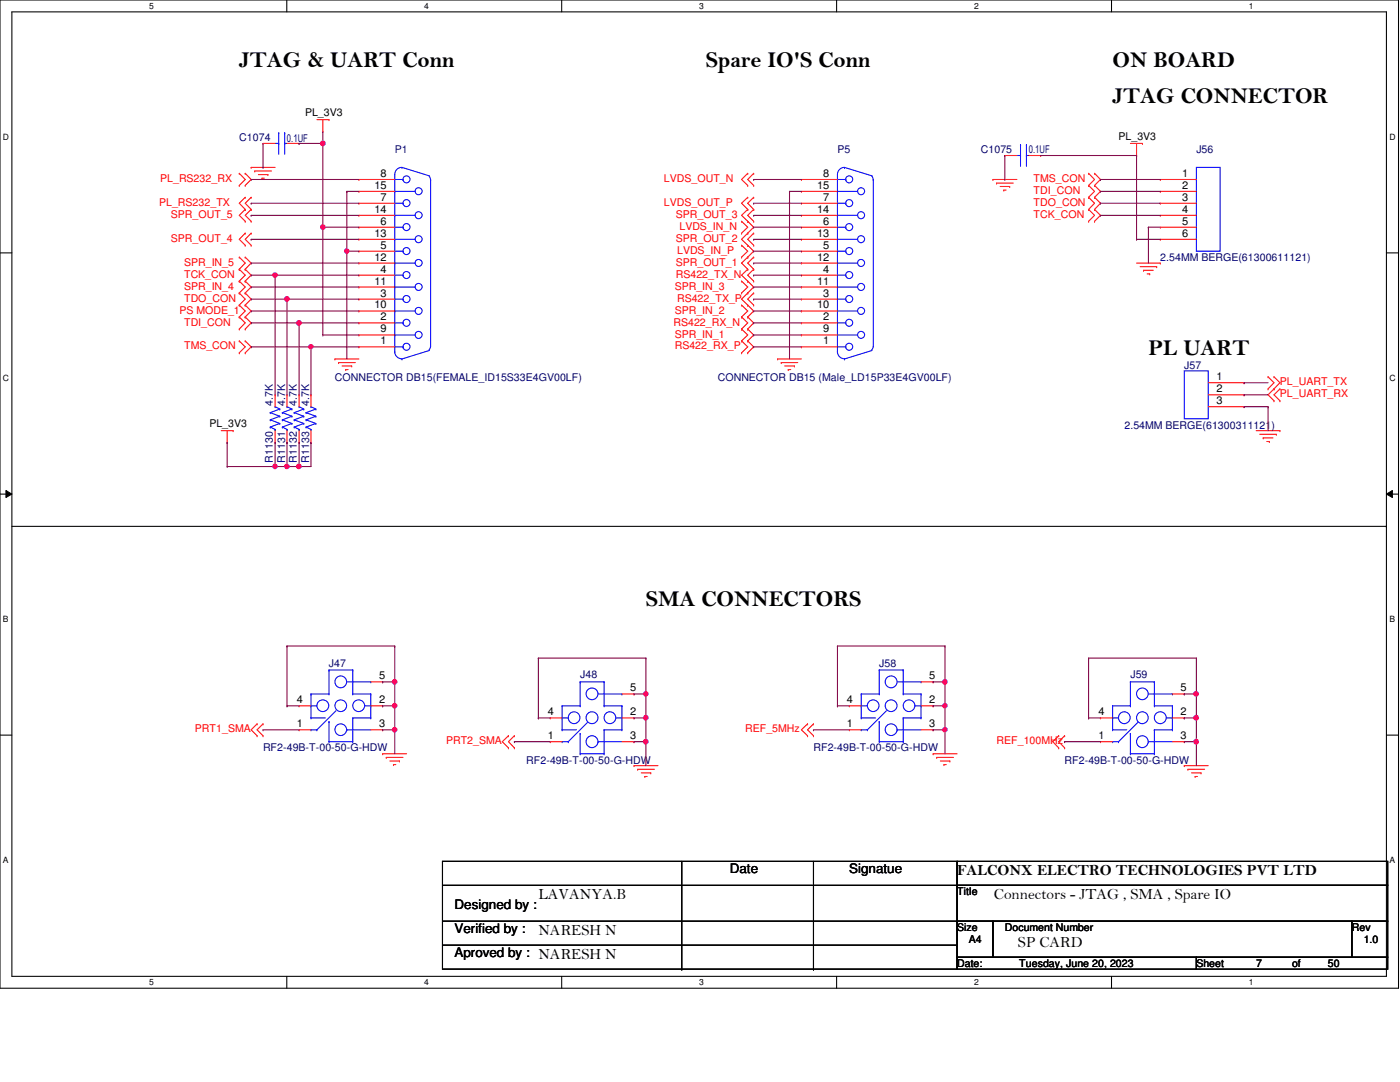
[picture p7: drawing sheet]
<svg xmlns="http://www.w3.org/2000/svg" width="279mm" height="216mm" viewBox="0 0 279 216" stroke-linecap="round" stroke-linejoin="round" font-family="sans-serif">
<path d="M0 0h279.1v197.2h-279.1zM2.4 2.4h274.3v192.4h-274.3z" fill="none" stroke="#000" stroke-width=".21"/>
<g fill="#fff">
<path d="M29.8 .3h.9v1.9h-.9z"/>
<path d="M29.8 195.1h.9v1.9h-.9z"/>
</g>
<path d="M57.2 0v2.4M57.2 194.8v2.4" fill="none" stroke="#000" stroke-width=".21"/>
<g fill="#fff">
<path d="M84.7 .3h.9v1.9h-.9z"/>
<path d="M84.7 195.1h.9v1.9h-.9z"/>
</g>
<path d="M112.1 0v2.4M112.1 194.8v2.4" fill="none" stroke="#000" stroke-width=".21"/>
<g fill="#fff">
<path d="M139.5 .3h1v1.9h-1z"/>
<path d="M139.5 195.1h1v1.9h-1z"/>
</g>
<path d="M167 0v2.4M167 194.8v2.4" fill="none" stroke="#000" stroke-width=".21"/>
<g fill="#fff">
<path d="M194.4 .3h.9v1.9h-.9z"/>
<path d="M194.4 195.1h.9v1.9h-.9z"/>
</g>
<path d="M221.8 0v2.4M221.8 194.8v2.4" fill="none" stroke="#000" stroke-width=".21"/>
<g fill="#fff">
<path d="M249.3 .3h.9v1.9h-.9z"/>
<path d="M249.3 195.1h.9v1.9h-.9z"/>
<path d="M.6 26.4h1.2v1.9h-1.2z"/>
<path d="M277.3 26.4h1.2v1.9h-1.2z"/>
<path d="M.6 74.5h1.2v1.9h-1.2z"/>
<path d="M277.3 74.5h1.2v1.9h-1.2z"/>
</g>
<path d="M0 50.5h2.4M276.7 50.5h2.4" fill="none" stroke="#000" stroke-width=".21"/>
<g fill="#fff">
<path d="M.6 122.6h1.1v1.9h-1.1z"/>
<path d="M277.3 122.6h1.1v1.9h-1.1z"/>
</g>
<path d="M0 98.6h2.4M276.7 98.6h2.4" fill="none" stroke="#000" stroke-width=".21"/>
<path d="M1.2 97.9l1.2 .7-1.2 .7zM276.7 98.6l1.2-.7v1.4z" fill="#000"/>
<path d="M1.2 97.9l1.2 .7-1.2 .7zM276.7 98.6l1.2-.7v1.4z" fill="none" stroke="#000" stroke-width=".2"/>
<g fill="#fff">
<path d="M.6 170.7h1.1v1.9h-1.1z"/>
<path d="M277.3 170.7h1.1v1.9h-1.1z"/>
</g>
<g fill="none" stroke="#000" stroke-width=".21">
<path d="M2.4 105h274.3M276.7 105h.1M0 146.7h2.4M276.7 146.7h2.4M88.3 171.9h102.7v21.5h-102.7zM88.3 176.7h102.7M136.1 171.9v21.5M162.3 171.9v21.5M191 171.9h85.9v4.8h-85.9zM191 176.7h85.9v7.1h-85.9zM191 176.7h.1M88.3 183.8h102.7"/>
<path d="M88.3 188.6h102.7M136.1 193.4h.1M162.3 193.4h.1M191 183.8h7.2v7.2h-7.2zM191 191h47.8v2.4h-47.8zM191 183.8h.1M191 188.6h.1M198.2 183.8h71.6v7.2h-71.6zM238.8 191h38.1v2.4h-38.1zM269.8 183.8h7.1v7.2h-7.1z"/>
</g>
<g fill="none" stroke="#f00" stroke-width=".21">
<path d="M47.8 34.6h.1M47.8 37h.1M47.8 34.6l1.1 1.2-1.1 1.2M48.9 37h.1M48.9 34.6h.1M48.9 39.4h.1M48.9 34.6l1.2 1.2-1.2 1.2M48.9 39.4l-1.1 1.2 1.1 1.2M50.1 33.4h.1M50.1 39.4h.1M50.1 33.4h4.8M50.1 39.4l-1.2 1.2 1.2 1.2"/>
<path d="M50.8 34.1h.1M50.8 34.1h3.4M51.6 34.8h1.9M52.3 35.6h.1M52.3 35.6h.4M52.5 28.6h.1M52.5 28.6h2.4M53.5 34.8h.1M57.3 28.6h2.4M59.7 28.6h.1M63.2 23.9h2.5M64.4 26.2h.1"/>
<path d="M64.4 23.9v2.3M65.7 23.9h.1M71.6 35.8h.1M71.6 38.2h.1M71.6 35.8h7.2M71.6 38.2h7.2M149.2 34.6h.1M149.2 37h.1M149.2 39.4h.1M149.2 34.6l-1.2 1.2 1.2 1.2M149.2 39.4l-1.2 1.2 1.2 1.2M150.4 34.6h.1"/>
<path d="M150.4 37h.1M150.4 39.4h.1M150.4 34.6l-1.2 1.2 1.2 1.2M150.4 39.4l-1.2 1.2 1.2 1.2M159.9 35.8h.1M159.9 38.2h.1M159.9 35.8h7.2M159.9 38.2h7.2M198.2 35.8h.1M198.2 35.8h4.7M198.9 36.5h.1M198.9 36.5h3.3"/>
<path d="M199.6 37.2h1.9M200.3 37.9h.1M200.3 37.9h.5M200.5 31h.1M200.5 31h2.4M201.5 37.2h.1M205.3 31h2.4M207.7 31h.1M217.3 34.6h.1M217.3 37h.1M217.3 39.4h.1M217.3 34.6l1.1 1.2-1.1 1.2"/>
<path d="M217.3 37l1.1 1.2-1.1 1.2M217.3 39.4l1.1 1.2-1.1 1.2M218.4 37h.1M218.4 34.6h.1M218.4 39.4h.1M218.4 34.6l1.2 1.2-1.2 1.2M218.4 37l1.2 1.2-1.2 1.2M218.4 39.4l1.2 1.2-1.2 1.2M225.6 28.6h2.4M226.8 31h.1M226.8 28.6v2.4M228 28.6h.1"/>
<path d="M231.6 35.8h.1M231.6 38.2h.1M231.6 35.8h7.2M231.6 38.2h7.2M47.8 51.3h.1M47.8 53.7h.1M47.8 56.1h.1M47.8 58.5h.1M47.8 51.3l1.1 1.2-1.1 1.2M47.8 53.7l1.1 1.2-1.1 1.2M47.8 56.1l1.1 1.2-1.1 1.2M47.8 58.5l1.1 1.2-1.1 1.2"/>
<path d="M48.9 41.8h.1M48.9 44.2h.1M48.9 46.5h.1M48.9 48.9h.1M48.9 53.7h.1M48.9 51.3h.1M48.9 56.1h.1M48.9 58.5h.1M48.9 41.8l-1.1 1.2 1.1 1.2M48.9 46.5l-1.1 1.3 1.1 1.1M48.9 51.3l1.2 1.2-1.2 1.2M48.9 53.7l1.2 1.2-1.2 1.2"/>
<path d="M48.9 56.1l1.2 1.2-1.2 1.2M48.9 58.5l1.2 1.2-1.2 1.2M50.1 41.8h.1M50.1 44.2h.1M50.1 46.5h.1M50.1 48.9h.1M50.1 41.8l-1.2 1.2 1.2 1.2M50.1 46.5l-1.2 1.3 1.2 1.1M71.6 40.6h.1M71.6 43h.1M71.6 45.3h.1M71.6 47.8h.1"/>
<path d="M71.6 50.1h.1M71.6 52.5h.1M71.6 54.9h.1M71.6 57.3h.1M71.6 59.7h.1M71.6 52.5h7.2M71.6 40.6h7.2M71.6 43h7.2M71.6 45.3h7.2M71.6 47.8h7.2M71.6 50.1h7.2M71.6 54.9h7.2"/>
<path d="M71.6 57.3h7.2M71.6 59.7h7.2M148 44.2h.1M148 46.5h.1M148 48.9h.1M148 51.3h.1M148 56.1h.1M148 58.5h.1M148 44.2l1.2 1.1-1.2 1.2M148 48.9l1.2 1.2-1.2 1.2M148 56.1l1.2 1.2-1.2 1.2M149.2 41.8h.1"/>
<path d="M149.2 44.2h.1M149.2 46.5h.1M149.2 48.9h.1M149.2 51.3h.1M149.2 53.7h.1M149.2 56.1h.1M149.2 58.5h.1M149.2 41.8l-1.2 1.2 1.2 1.2M149.2 44.2l1.2 1.1-2.4 2.5 1.2 1.1M149.2 48.9l1.2 1.2-1.2 1.2M149.2 51.3l-1.2 1.2 1.2 1.2M149.2 53.7l-1.2 1.2 1.2 1.2"/>
<path d="M149.2 56.1l1.2 1.2-2.4 2.4 1.2 1.2M150.4 41.8h.1M150.4 44.2h.1M150.4 46.5h.1M150.4 48.9h.1M150.4 51.3h.1M150.4 53.7h.1M150.4 56.1h.1M150.4 58.5h.1M150.4 41.8l-1.2 1.2 1.2 1.2M150.4 46.5l-1.2 1.3 1.2 1.1M150.4 51.3l-1.2 1.2 1.2 1.2"/>
<path d="M150.4 53.7l-1.2 1.2 1.2 1.2M150.4 58.5l-1.2 1.2 1.2 1.2M159.9 40.6h.1M159.9 43h.1M159.9 45.3h.1M159.9 47.8h.1M159.9 50.1h.1M159.9 52.5h.1M159.9 54.9h.1M159.9 57.3h.1M159.9 59.7h.1M159.9 52.5h7.2"/>
<path d="M159.9 40.6h7.2M159.9 43h7.2M159.9 45.3h7.2M159.9 47.8h7.2M159.9 50.1h7.2M159.9 54.9h7.2M159.9 57.3h7.2M159.9 59.7h7.2M217.3 41.8h.1M217.3 44.2h.1M217.3 41.8l1.1 1.2-1.1 1.2M218.4 41.8h.1"/>
<path d="M218.4 44.2h.1M218.4 41.8l1.2 1.2-1.2 1.2M226.8 52.5h4.8M227.5 53.2h3.3M228.2 53.9h.1M228.2 53.9h2M228.9 54.7h.5M229.4 54.7h.1M230.8 53.2h.1M231.6 52.5h.1M231.6 40.6h.1M231.6 43h.1"/>
<path d="M231.6 45.3h.1M231.6 47.8h.1M231.6 40.6h7.2M231.6 43h7.2M231.6 45.3h7.2M231.6 47.8h7.2M47.8 60.9h.1M47.8 63.2h.1M47.8 65.7h.1M47.8 68h.1M47.8 70.4h.1M47.8 60.9l1.1 1.2-1.1 1.1"/>
<path d="M47.8 63.2l1.1 1.2-1.1 1.3M47.8 68l1.1 1.2-1.1 1.2M48.9 60.9h.1M48.9 63.2h.1M48.9 65.7h.1M48.9 70.4h.1M48.9 68h.1M48.9 60.9l1.2 1.2-1.2 1.1M48.9 63.2l1.2 1.2-1.2 1.3M48.9 68l1.2 1.2-1.2 1.2M54.9 78.8h.1M54.9 78.8v2.4"/>
<path d="M57.3 78.8h.1M57.3 78.8v2.4M59.7 78.8h.1M59.7 78.8v2.4M62.1 78.8h.1M62.1 78.8v2.4M66.8 71.6h.1M66.8 71.6h4.8M67.6 72.3h.1M67.6 72.3h3.3M68.3 73h1.9M69 73.7h.1"/>
<path d="M69 73.7h.5M70.2 73h.1M71.6 62.1h.1M71.6 64.4h.1M71.6 66.8h.1M71.6 69.2h.1M71.6 62.1h7.2M71.6 64.4h7.2M71.6 66.8h7.2M71.6 69.2h7.2M148 60.9h.1M148 63.2h.1"/>
<path d="M148 65.7h.1M148 68h.1M148 70.4h.1M148 60.9l1.2 1.2-1.2 1.1M148 63.2l1.2 1.2-1.2 1.3M148 65.7l1.2 1.1-1.2 1.2M148 68l1.2 1.2-1.2 1.2M149.2 60.9h.1M149.2 63.2h.1M149.2 65.7h.1M149.2 68h.1M149.2 70.4h.1"/>
<path d="M149.2 60.9l1.2 1.2-1.2 1.1M149.2 63.2l1.2 1.2-1.2 1.3M149.2 65.7l1.2 1.1-1.2 1.2M149.2 68l1.2 1.2-1.2 1.2M150.4 60.9h.1M155.2 71.6h.1M155.2 71.6h4.7M155.9 72.3h.1M155.9 72.3h3.3M156.6 73h1.9M157.3 73.7h.1M157.3 73.7h.5"/>
<path d="M158.5 73h.1M159.9 62.1h.1M159.9 64.4h.1M159.9 66.8h.1M159.9 69.2h.1M159.9 62.1h7.2M159.9 64.4h7.2M159.9 66.8h7.2M159.9 69.2h7.2M241.1 76.4h7.2M241.1 78.8h7.2M248.3 76.4h.1"/>
<path d="M248.3 78.8h.1M253.1 77.6h.1M253.1 75.2h.1M253.1 75.2l1.2 1.2-1.2 1.2M254.3 77.6h.1M254.3 75.2h.1M254.3 80h.1M254.3 75.2l1.1 1.2-1.1 1.2M254.3 77.6l-1.2 1.2 1.2 1.2M255.4 80h.1M255.4 77.6h.1M255.4 77.6l-1.1 1.2 1.1 1.2"/>
<path d="M44.2 85.9h2.3M45.3 88.3h.1M45.3 85.9v2.4M46.5 85.9h.1M54.9 88.3h.1M54.9 85.9v2.4M57.3 88.3h.1M57.3 85.9v2.4M59.7 88.3h.1M59.7 85.9v2.4M62.1 88.3h.1M62.1 85.9v2.4"/>
<path d="M241.1 81.2h7.2M248.3 81.2h.1M250.7 85.9h4.7M251.4 86.7h3.3M252.1 87.4h.1M252.1 87.4h1.9M252.8 88.1h.5M253.3 88.1h.1M254.7 86.7h.1M255.4 85.9h.1M74 136.1h2.4M76.4 136.1h.1"/>
<path d="M124.1 138.5h2.4M126.5 138.5h.1M183.8 136.1h2.4M186.2 136.1h.1M234 138.5h2.3M236.3 138.5h.1M51.3 144.4h.1M51.3 146.8h.1M51.3 144.4l-1.2 1.2 1.2 1.2M52.5 144.4h.1M52.5 146.8h.1M52.5 144.4l-1.2 1.2 1.2 1.2"/>
<path d="M59.7 140.8h.1M59.7 145.6h.1M59.7 140.8h2.4M59.7 145.6h2.4M74 140.8h2.4M74 145.6h2.4M76.4 150.4h.1M76.4 140.8h.1M76.4 145.6h.1M76.4 150.4h4.8M77.1 151.1h.1M77.1 151.1h3.3"/>
<path d="M77.8 151.8h1.9M78.5 152.6h.1M78.5 152.6h.5M79.7 151.8h.1M101.5 146.8h.1M101.5 149.2h.1M101.5 146.8l-1.3 1.2 1.3 1.2M102.7 146.8h.1M102.7 149.2h.1M102.7 146.8l-1.2 1.2 1.2 1.2M109.8 143.3h.1M109.8 148h.1"/>
<path d="M109.8 143.3h2.4M109.8 148h2.4M124.1 143.3h2.4M124.1 148h2.4M126.5 152.8h.1M126.5 143.3h.1M126.5 148h.1M126.5 152.8h4.8M127.3 153.5h.1M127.3 153.5h3.3M128 154.2h1.9M128.7 154.9h.1"/>
<path d="M128.7 154.9h.5M129.9 154.2h.1M161.2 144.4h.1M161.2 146.8h.1M161.2 144.4l-1.3 1.2 1.3 1.2M162.3 144.4h.1M162.3 146.8h.1M162.3 144.4l-1.1 1.2 1.1 1.2M169.5 140.8h.1M169.5 145.6h.1M169.5 140.8h2.4M169.5 145.6h2.4"/>
<path d="M183.8 140.8h2.4M183.8 145.6h2.4M186.2 150.4h.1M186.2 140.8h.1M186.2 145.6h.1M186.2 150.4h4.8M186.9 151.1h.1M186.9 151.1h3.4M187.7 151.8h1.9M188.4 152.6h.1M188.4 152.6h.4M189.6 151.8h.1"/>
<path d="M211.3 146.8h.1M211.3 149.2h.1M211.3 146.8l-1.2 1.2 1.2 1.2M212.5 146.8h.1M212.5 149.2h.1M212.5 146.8l-1.2 1.2 1.2 1.2M219.6 143.3h.1M219.6 148h.1M219.6 143.3h2.4M219.6 148h2.4M234 143.3h2.3M234 148h2.3"/>
<path d="M236.3 152.8h.1M236.3 143.3h.1M236.3 148h.1M236.3 152.8h4.8M237.1 153.5h.1M237.1 153.5h3.3M237.8 154.2h1.9M238.5 154.9h.1M238.5 154.9h.5M239.7 154.2h.1"/>
</g>
<g fill="none" stroke="#00f" stroke-width=".21">
<path d="M54.9 28.6h.7M55.6 26.5h.1M55.6 28.6h.1M55.6 26.5v4.3M56.8 28.6h.1M56.8 26.5h.1M56.8 28.6h.5M56.8 26.5v4.3M78.8 38.2h.1M78.8 35.8h1.6M78.8 38.2h4M80.2 33.4h.1"/>
<path d="M80.2 33.4a1.39 1.39 0 0 0-1.4 1.4v35.4M80.2 33.4l5.5 1.7M80.4 35.8h.1M85.6 35.1l.3 .7M85.9 35.8h.1M85.9 35.8v33.4l-.3 .6M167.1 38.2h.1M167.1 35.8h1.7M167.1 38.2h4.1M168.5 33.4h.1M168.5 33.4a1.39 1.39 0 0 0-1.4 1.4v35.4M168.5 33.4l5.5 1.7"/>
<path d="M168.8 35.8h.1M174 35.1l.2 .7M174.3 35.8h.1M174.3 35.8v33.4M202.9 31h.8M203.7 28.9h.1M203.7 31h.1M203.7 28.9v4.3M204.9 31h.1M204.9 28.9h.1M204.9 31h.4M204.9 28.9v4.3"/>
<path d="M238.8 33.4h4.7v16.7h-4.7zM78.8 43h.1M78.8 47.8h.1M78.8 52.5h.1M78.8 57.3h.1M78.8 40.6h1.6M78.8 43h4M78.8 45.3h1.6M78.8 47.8h4M78.8 50.1h1.6M78.8 52.5h4M78.8 54.9h1.6"/>
<path d="M78.8 57.3h4M78.8 59.7h1.6M80.4 40.6h.1M80.4 45.3h.1M80.4 50.1h.1M80.4 54.9h.1M80.4 59.7h.1M167.1 43h.1M167.1 47.8h.1M167.1 52.5h.1M167.1 57.3h.1M167.1 40.6h1.7"/>
<path d="M167.1 43h4.1M167.1 45.3h1.7M167.1 47.8h4.1M167.1 50.1h1.7M167.1 52.5h4.1M167.1 54.9h1.7M167.1 57.3h4.1M167.1 59.7h1.7M168.8 40.6h.1M168.8 45.3h.1M168.8 50.1h.1M168.8 54.9h.1"/>
<path d="M168.8 59.7h.1M78.8 62.1h.1M78.8 66.8h.1M78.8 70.2h.1M78.8 70.2a1.38 1.38 0 0 0 1.4 1.4M78.8 62.1h4M78.8 64.4h1.6M78.8 66.8h4M78.8 69.2h1.6M80.2 71.6h.1M80.4 64.4h.1M80.4 69.2h.1"/>
<path d="M85.7 69.9l-5.5 1.7M167.1 62.1h.1M167.1 66.8h.1M167.1 70.2h.1M167.1 70.2a1.38 1.38 0 0 0 1.4 1.4M167.1 62.1h4.1M167.1 64.4h1.7M167.1 66.8h4.1M167.1 69.2h1.7M168.5 71.6h.1M168.8 64.4h.1M168.8 69.2h.1"/>
<path d="M174 69.9l-5.5 1.7M174.2 69.2l-.3 .6M236.3 74h4.8v9.6h-4.8zM53.9 85.2h.1M53.9 83.8h.1M53.9 82.3h.1M53.9 85.2l1 .5M53.9 83.8l1.9 .7M53.9 82.3l1.9 .8M54.9 81.2h.1M54.9 85.7h.1M54.9 81.2l.9 .4"/>
<path d="M54.9 85.7v.2M55.8 84.5h.1M55.8 83.1h.1M55.8 81.6h.1M55.8 84.5l-1.9 .7M55.8 83.1l-1.9 .7M55.8 81.6l-1.9 .7M56.3 85.2h.1M56.3 83.8h.1M56.3 82.3h.1M56.3 85.2l1 .5M56.3 83.8l2 .7"/>
<path d="M56.3 82.3l2 .8M57.3 81.2h.1M57.3 85.7h.1M57.3 81.2l1 .4M57.3 85.7v.2M58.3 84.5h.1M58.3 83.1h.1M58.3 81.6h.1M58.3 84.5l-2 .7M58.3 83.1l-2 .7M58.3 81.6l-2 .7M58.7 85.2h.1"/>
<path d="M58.7 83.8h.1M58.7 82.3h.1M58.7 85.2l1 .5M58.7 83.8l1.9 .7M58.7 82.3l1.9 .8M59.7 81.2h.1M59.7 85.7h.1M59.7 81.2l.9 .4M59.7 85.7v.2M60.6 84.5h.1M60.6 83.1h.1M60.6 81.6h.1"/>
<path d="M60.6 84.5l-1.9 .7M60.6 83.1l-1.9 .7M60.6 81.6l-1.9 .7M61.1 85.2h.1M61.1 83.8h.1M61.1 82.3h.1M61.1 85.2l1 .5M61.1 83.8l1.9 .7M61.1 82.3l1.9 .8M62.1 81.2h.1M62.1 85.7h.1M62.1 81.2l.9 .4"/>
<path d="M62.1 85.7v.2M63 84.5h.1M63 83.1h.1M63 81.6h.1M63 84.5l-1.9 .7M63 83.1l-1.9 .7M63 81.6l-1.9 .7M62.1 138.5h.1M62.1 138.5h3.6M62.1 138.5v4.8M65.7 138.5h.1M65.7 133.7h.1"/>
<path d="M65.7 133.7v4.8M65.7 133.7h4.7M69.2 136.1h4.8M70.4 133.7h.1M70.4 138.5h.1M70.4 138.5h3.6M70.4 133.7v4.8M74 136.1h.1M74 138.5h.1M74 138.5v4.8M115.8 136.1h.1M115.8 136.1v4.7"/>
<path d="M115.8 136.1h4.8M119.4 138.5h4.7M120.6 136.1h.1M120.6 136.1v4.7M124.1 138.5h.1M171.9 138.5h.1M171.9 138.5h3.6M171.9 138.5v4.8M175.5 138.5h.1M175.5 133.7h.1M175.5 133.7h4.8M175.5 133.7v4.8"/>
<path d="M179.1 136.1h4.7M180.3 133.7h.1M180.3 138.5h.1M180.3 138.5h3.5M180.3 133.7v4.8M183.8 136.1h.1M183.8 138.5h.1M183.8 138.5v4.8M225.6 136.1h.1M225.6 136.1h4.8M225.6 136.1v4.7M229.2 138.5h4.8"/>
<path d="M230.4 136.1h.1M230.4 136.1v4.7M234 138.5h.1M62.1 140.8h.1M62.1 145.6h.1M62.1 143.3h.1M62.1 143.3h2.8M62.1 145.6h1.1M62.1 140.8h1.1M63.2 145.6h.1M65.7 148h.1M65.7 144h.1"/>
<path d="M65.7 148h4.7M65.7 144v4M67.1 141.8l-3.9 3.8M69.2 145.6h.1M69.2 145.6h4.8M70.4 143.3h.1M70.4 148h.1M70.4 143.3h3.6M70.4 143.3v4.7M72.8 140.8h1.2M74 140.8h.1M74 143.3h.1"/>
<path d="M112.2 143.3h.1M112.2 148h.1M112.2 145.6h.1M112.2 140.8h.1M112.2 143.3h1.2M112.2 148h1.2M112.2 145.6h2.9M112.2 140.8v4.8M112.2 140.8h3.6M113.4 148h.1M115.8 150.4h.1M115.8 146.3h.1"/>
<path d="M115.8 140.8h.1M115.8 150.4h4.8M115.8 146.3v4.1M117.2 144.2l-3.8 3.8M119.4 148h.1M119.4 148h4.7M120.6 145.6h.1M120.6 150.4h.1M120.6 140.8h.1M120.6 145.6h3.5M120.6 145.6v4.8M120.6 140.8h3.5"/>
<path d="M122.9 143.3h1.2M124.1 143.3h.1M124.1 145.6h.1M124.1 140.8h.1M124.1 140.8v4.8M171.9 140.8h.1M171.9 145.6h.1M171.9 143.3h.1M171.9 143.3h2.9M171.9 145.6h1.2M171.9 140.8h1.2M173.1 145.6h.1"/>
<path d="M175.5 148h.1M175.5 144h.1M175.5 148h4.8M175.5 144v4M176.9 141.8l-3.8 3.8M179.1 145.6h.1M179.1 145.6h4.7M180.3 143.3h.1M180.3 148h.1M180.3 143.3h3.5M180.3 143.3v4.7M182.6 140.8h1.2"/>
<path d="M183.8 140.8h.1M183.8 143.3h.1M222 143.3h.1M222 148h.1M222 145.6h.1M222 140.8h.1M222 143.3h1.2M222 148h1.2M222 145.6h2.9M222 140.8h3.6M222 140.8v4.8M223.2 148h.1"/>
<path d="M225.6 150.4h.1M225.6 146.3h.1M225.6 140.8h.1M225.6 150.4h4.8M225.6 146.3v4.1M227 144.2l-3.8 3.8M229.2 148h.1M229.2 148h4.8M230.4 145.6h.1M230.4 150.4h.1M230.4 140.8h.1M230.4 145.6h3.6"/>
<path d="M230.4 140.8h3.6M230.4 145.6v4.8M232.8 143.3h1.2M234 143.3h.1M234 145.6h.1M234 140.8h.1M234 140.8v4.8"/>
<circle cx="81.1" cy="35.8" r=".7"/>
<circle cx="83.5" cy="38.2" r=".7"/>
<circle cx="169.5" cy="35.8" r=".7"/>
<circle cx="171.9" cy="38.2" r=".7"/>
<circle cx="81.1" cy="54.9" r=".7"/>
<circle cx="81.1" cy="40.5" r=".7"/>
<circle cx="81.1" cy="45.3" r=".7"/>
<circle cx="81.1" cy="59.7" r=".7"/>
<circle cx="81.1" cy="50.1" r=".7"/>
<circle cx="83.5" cy="57.2" r=".7"/>
<circle cx="83.5" cy="47.7" r=".7"/>
<circle cx="83.5" cy="42.9" r=".7"/>
<circle cx="83.5" cy="52.5" r=".7"/>
<circle cx="169.5" cy="50.1" r=".7"/>
<circle cx="169.5" cy="54.9" r=".7"/>
<circle cx="169.5" cy="40.5" r=".7"/>
<circle cx="169.5" cy="45.3" r=".7"/>
<circle cx="169.5" cy="59.7" r=".7"/>
<circle cx="171.9" cy="47.7" r=".7"/>
<circle cx="171.9" cy="57.2" r=".7"/>
<circle cx="171.9" cy="52.5" r=".7"/>
<circle cx="171.9" cy="42.9" r=".7"/>
<circle cx="81.1" cy="69.2" r=".7"/>
<circle cx="81.1" cy="64.4" r=".7"/>
<circle cx="83.5" cy="66.8" r=".7"/>
<circle cx="83.5" cy="62" r=".7"/>
<circle cx="169.5" cy="69.2" r=".7"/>
<circle cx="169.5" cy="64.4" r=".7"/>
<circle cx="171.9" cy="66.8" r=".7"/>
<circle cx="171.9" cy="62" r=".7"/>
<circle cx="68" cy="136.1" r="1.18"/>
<circle cx="118.2" cy="138.5" r="1.18"/>
<circle cx="177.8" cy="136.1" r="1.19"/>
<circle cx="228" cy="138.4" r="1.17"/>
<circle cx="64.4" cy="140.8" r="1.18"/>
<circle cx="68" cy="145.6" r="1.17"/>
<circle cx="68" cy="140.8" r="1.17"/>
<circle cx="71.6" cy="140.8" r="1.18"/>
<circle cx="114.6" cy="143.2" r="1.18"/>
<circle cx="118.2" cy="143.2" r="1.19"/>
<circle cx="118.2" cy="148" r="1.19"/>
<circle cx="121.7" cy="143.2" r="1.18"/>
<circle cx="174.3" cy="140.8" r="1.17"/>
<circle cx="177.9" cy="140.8" r="1.18"/>
<circle cx="177.9" cy="145.6" r="1.18"/>
<circle cx="181.4" cy="140.8" r="1.17"/>
<circle cx="224.4" cy="143.2" r="1.18"/>
<circle cx="228" cy="143.2" r="1.18"/>
<circle cx="228" cy="148" r="1.18"/>
<circle cx="231.6" cy="143.2" r="1.19"/>
</g>
<path d="M57.3 128.9h.1M57.3 128.9v11.9M57.3 128.9h21.5M78.8 128.9h.1M78.8 128.9v7.2M57.3 140.8h.1" fill="none" stroke="#800040" stroke-width=".21"/>
<circle cx="78.7" cy="136.1" r=".46" fill="#f0f"/>
<circle cx="78.7" cy="136.1" r=".46" fill="none" stroke="#f0f" stroke-width=".21"/>
<path d="M167.1 128.9h.1M167.1 128.9v11.9M167.1 128.9h21.5M188.6 128.9h.1M188.6 128.9v7.2M167.1 140.8h.1" fill="none" stroke="#800040" stroke-width=".21"/>
<circle cx="188.6" cy="136.1" r=".46" fill="#f0f"/>
<circle cx="188.6" cy="136.1" r=".46" fill="none" stroke="#f0f" stroke-width=".21"/>
<path d="M107.4 131.3h.1M107.4 131.3h21.5M107.4 131.3v12M128.9 131.3h.1M128.9 131.3v7.2M107.4 143.3h.1" fill="none" stroke="#800040" stroke-width=".21"/>
<circle cx="128.9" cy="138.4" r=".45" fill="#f0f"/>
<circle cx="128.9" cy="138.4" r=".45" fill="none" stroke="#f0f" stroke-width=".21"/>
<path d="M76.4 136.1h.1M76.4 136.1h2.4M78.8 136.1h.1M78.8 136.1v4.7M217.3 131.3h.1M217.3 131.3v12M217.3 131.3h21.5M238.8 131.3h.1M238.8 131.3v7.2M217.3 143.3h.1" fill="none" stroke="#800040" stroke-width=".21"/>
<circle cx="78.8" cy="140.8" r=".45" fill="#f0f"/>
<circle cx="78.8" cy="140.8" r=".45" fill="none" stroke="#f0f" stroke-width=".21"/>
<path d="M186.2 136.1h.1M186.2 136.1h2.4M188.6 136.1h.1M188.6 136.1v4.7" fill="none" stroke="#800040" stroke-width=".21"/>
<circle cx="188.6" cy="140.8" r=".45" fill="#f0f"/>
<circle cx="188.6" cy="140.8" r=".45" fill="none" stroke="#f0f" stroke-width=".21"/>
<path d="M126.5 138.5h.1M126.5 138.5h2.4M128.9 138.5h.1M128.9 138.5v4.8M236.3 138.5h.1M236.3 138.5h2.5" fill="none" stroke="#800040" stroke-width=".21"/>
<circle cx="238.7" cy="138.4" r=".46" fill="#f0f"/>
<circle cx="238.7" cy="138.4" r=".46" fill="none" stroke="#f0f" stroke-width=".21"/>
<g fill="none" stroke="#800040" stroke-width=".21">
<path d="M238.8 138.5h.1M238.8 138.5v4.8M57.3 140.8h.1M57.3 140.8h2.4M76.4 140.8h.1M76.4 140.8h2.4M78.8 140.8h.1M78.8 140.8v4.8M107.4 143.3h.1M107.4 143.3h2.4M126.5 143.3h.1M126.5 143.3h2.4"/>
<path d="M128.9 143.3h.1M128.9 143.3v4.7M167.1 140.8h.1M167.1 140.8h2.4M186.2 140.8h.1M186.2 140.8h2.4M188.6 140.8h.1M188.6 140.8v4.8"/>
</g>
<circle cx="128.9" cy="143.2" r=".46" fill="#f0f"/>
<circle cx="128.9" cy="143.2" r=".46" fill="none" stroke="#f0f" stroke-width=".21"/>
<path d="M217.3 143.3h.1M217.3 143.3h2.3M236.3 143.3h.1M236.3 143.3h2.5M238.8 143.3h.1M238.8 143.3v4.7" fill="none" stroke="#800040" stroke-width=".21"/>
<circle cx="238.7" cy="143.2" r=".47" fill="#f0f"/>
<circle cx="238.7" cy="143.2" r=".47" fill="none" stroke="#f0f" stroke-width=".21"/>
<path d="M52.5 145.6h.1M52.5 145.6h7.2M76.4 145.6h.1M76.4 145.6h2.4M78.8 145.6h.1M78.8 145.6v4.8" fill="none" stroke="#800040" stroke-width=".21"/>
<circle cx="78.8" cy="145.6" r=".45" fill="#f0f"/>
<circle cx="78.8" cy="145.6" r=".45" fill="none" stroke="#f0f" stroke-width=".21"/>
<path d="M162.3 145.6h.1M162.3 145.6h7.2M186.2 145.6h.1M186.2 145.6h2.4M188.6 145.6h.1M188.6 145.6v4.8" fill="none" stroke="#800040" stroke-width=".21"/>
<circle cx="188.6" cy="145.6" r=".45" fill="#f0f"/>
<circle cx="188.6" cy="145.6" r=".45" fill="none" stroke="#f0f" stroke-width=".21"/>
<path d="M102.7 148h.1M102.7 148h7.1M126.5 148h.1M126.5 148h2.4M128.9 148h.1M128.9 148v4.8" fill="none" stroke="#800040" stroke-width=".21"/>
<circle cx="128.9" cy="148" r=".46" fill="#f0f"/>
<circle cx="128.9" cy="148" r=".46" fill="none" stroke="#f0f" stroke-width=".21"/>
<path d="M212.5 148h.1M212.5 148h7.1M236.3 148h.1M236.3 148h2.5M238.8 148h.1M238.8 148v4.8" fill="none" stroke="#800040" stroke-width=".21"/>
<circle cx="238.7" cy="148" r=".47" fill="#f0f"/>
<circle cx="238.7" cy="148" r=".47" fill="none" stroke="#f0f" stroke-width=".21"/>
<g fill="none" stroke="#800040" stroke-width=".21">
<path d="M64.4 28.6h.1M64.4 26.2v2.4M150.4 35.8h.1M150.4 35.8h9.5M157.6 38.2h.1M157.6 38.2h2.3M157.6 38.2v33.4M219.6 35.8h.1M219.6 38.2h.1M219.6 35.8h12M219.6 38.2h12M226.8 31h.1"/>
<path d="M226.8 31v16.8M150.4 40.6h.1M150.4 43h.1M150.4 45.3h.1M150.4 47.8h.1M150.4 50.1h.1M150.4 52.5h.1M150.4 54.9h.1M150.4 57.3h.1M150.4 59.7h.1M150.4 40.6h9.5M150.4 43h9.5"/>
<path d="M150.4 45.3h9.5M150.4 47.8h9.5M150.4 50.1h9.5M150.4 52.5h9.5M150.4 54.9h9.5M150.4 57.3h9.5M150.4 59.7h9.5M219.6 40.6h.1M219.6 43h.1M219.6 40.6h12M219.6 43h12M226.8 47.8h.1"/>
<path d="M226.8 47.8h4.8M229.2 45.3h.1M229.2 45.3h2.4M229.2 45.3v7.2M150.4 62.1h.1M150.4 64.4h.1M150.4 66.8h.1M150.4 69.2h.1M150.4 62.1h9.5M150.4 64.4h9.5M150.4 66.8h9.5M150.4 69.2h9.5"/>
</g>
<circle cx="64.4" cy="28.6" r=".47" fill="#f0f"/>
<circle cx="64.4" cy="28.6" r=".47" fill="none" stroke="#f0f" stroke-width=".21"/>
<path d="M50.1 35.8h.1M50.1 35.8h21.5M69.2 38.2h.1M69.2 38.2h2.4M69.2 38.2v11.9M50.1 40.6h.1M50.1 43h.1M50.1 40.6h21.5M50.1 43h21.5M64.4 45.3h.1M64.4 45.3h7.2M64.4 45.3v21.5" fill="none" stroke="#800040" stroke-width=".21"/>
<circle cx="64.4" cy="45.3" r=".46" fill="#f0f"/>
<circle cx="64.4" cy="45.3" r=".46" fill="none" stroke="#f0f" stroke-width=".21"/>
<path d="M50.1 47.8h.1M50.1 47.8h21.5M69.2 50.1h.1M69.2 50.1v21.5" fill="none" stroke="#800040" stroke-width=".21"/>
<circle cx="69.2" cy="50.1" r=".45" fill="#f0f"/>
<circle cx="69.2" cy="50.1" r=".45" fill="none" stroke="#f0f" stroke-width=".21"/>
<path d="M50.1 52.5h.1M50.1 54.9h.1M50.1 52.5h21.5M50.1 54.9h21.5M54.9 54.9h.1M54.9 54.9v23.9M69.2 50.1h.1M69.2 50.1h2.4" fill="none" stroke="#800040" stroke-width=".21"/>
<circle cx="54.9" cy="54.9" r=".45" fill="#f0f"/>
<circle cx="54.9" cy="54.9" r=".45" fill="none" stroke="#f0f" stroke-width=".21"/>
<path d="M50.1 57.3h.1M50.1 59.7h.1M50.1 57.3h21.5M50.1 59.7h7.2M57.3 59.7h.1M57.3 59.7v19.1" fill="none" stroke="#800040" stroke-width=".21"/>
<circle cx="57.2" cy="59.6" r=".46" fill="#f0f"/>
<circle cx="57.2" cy="59.6" r=".46" fill="none" stroke="#f0f" stroke-width=".21"/>
<path d="M57.3 59.7h.1M57.3 59.7h14.3M50.1 62.1h.1M50.1 64.4h.1M50.1 62.1h21.5M50.1 64.4h21.5M59.7 64.4h.1M59.7 64.4v14.4" fill="none" stroke="#800040" stroke-width=".21"/>
<circle cx="59.6" cy="64.4" r=".47" fill="#f0f"/>
<circle cx="59.6" cy="64.4" r=".47" fill="none" stroke="#f0f" stroke-width=".21"/>
<path d="M50.1 69.2h.1M50.1 69.2h12M62.1 69.2h.1M62.1 69.2v9.6M64.4 66.8h.1M64.4 66.8h7.2" fill="none" stroke="#800040" stroke-width=".21"/>
<circle cx="62" cy="69.2" r=".45" fill="#f0f"/>
<circle cx="62" cy="69.2" r=".45" fill="none" stroke="#f0f" stroke-width=".21"/>
<path d="M62.1 69.2h.1M62.1 69.2h9.5M45.3 88.3h.1M45.3 88.3v4.8M54.9 88.3h.1M54.9 88.3v4.8M57.3 88.3h.1M57.3 88.3v4.8M59.7 88.3h.1M59.7 88.3v4.8" fill="none" stroke="#800040" stroke-width=".21"/>
<circle cx="59.7" cy="93.1" r=".46" fill="#f0f"/>
<circle cx="59.7" cy="93.1" r=".46" fill="none" stroke="#f0f" stroke-width=".21"/>
<path d="M45.3 93.1h.1M45.3 93.1h12M54.9 93.1h.1M62.1 88.3h.1M62.1 88.3v4.8" fill="none" stroke="#800040" stroke-width=".21"/>
<circle cx="54.9" cy="93.1" r=".45" fill="#f0f"/>
<circle cx="54.9" cy="93.1" r=".45" fill="none" stroke="#f0f" stroke-width=".21"/>
<path d="M57.3 93.1h.1M57.3 93.1h2.4" fill="none" stroke="#800040" stroke-width=".21"/>
<circle cx="57.2" cy="93.1" r=".45" fill="#f0f"/>
<circle cx="57.2" cy="93.1" r=".45" fill="none" stroke="#f0f" stroke-width=".21"/>
<g fill="none" stroke="#800040" stroke-width=".21">
<path d="M52.5 33.4h.1M52.5 28.6v4.8M59.7 28.6h.1M59.7 28.6h4.7M64.4 28.6h.1M64.4 28.6v16.7M200.5 35.8h.1M200.5 31v4.8M207.7 31h19.1M226.8 31h.1M248.3 76.4h.1M248.3 78.8h.1"/>
<path d="M248.3 76.4h4.8M248.3 78.8h4.8M59.7 93.1h.1M59.7 93.1h2.4M248.3 81.2h.1M248.3 81.2h4.8M253.1 81.2h.1M253.1 81.2v4.7"/>
</g>
<circle cx="78.7" cy="136.1" r=".46" fill="#f0f"/>
<circle cx="78.7" cy="136.1" r=".46" fill="none" stroke="#f0f" stroke-width=".21"/>
<circle cx="188.6" cy="136.1" r=".46" fill="#f0f"/>
<circle cx="188.6" cy="136.1" r=".46" fill="none" stroke="#f0f" stroke-width=".21"/>
<circle cx="128.9" cy="138.4" r=".45" fill="#f0f"/>
<circle cx="128.9" cy="138.4" r=".45" fill="none" stroke="#f0f" stroke-width=".21"/>
<circle cx="78.8" cy="140.8" r=".45" fill="#f0f"/>
<circle cx="78.8" cy="140.8" r=".45" fill="none" stroke="#f0f" stroke-width=".21"/>
<circle cx="188.6" cy="140.8" r=".45" fill="#f0f"/>
<circle cx="188.6" cy="140.8" r=".45" fill="none" stroke="#f0f" stroke-width=".21"/>
<circle cx="238.7" cy="138.4" r=".46" fill="#f0f"/>
<circle cx="238.7" cy="138.4" r=".46" fill="none" stroke="#f0f" stroke-width=".21"/>
<circle cx="128.9" cy="143.2" r=".46" fill="#f0f"/>
<circle cx="128.9" cy="143.2" r=".46" fill="none" stroke="#f0f" stroke-width=".21"/>
<circle cx="238.7" cy="143.2" r=".47" fill="#f0f"/>
<circle cx="238.7" cy="143.2" r=".47" fill="none" stroke="#f0f" stroke-width=".21"/>
<circle cx="78.8" cy="145.6" r=".45" fill="#f0f"/>
<circle cx="78.8" cy="145.6" r=".45" fill="none" stroke="#f0f" stroke-width=".21"/>
<circle cx="188.6" cy="145.6" r=".45" fill="#f0f"/>
<circle cx="188.6" cy="145.6" r=".45" fill="none" stroke="#f0f" stroke-width=".21"/>
<circle cx="128.9" cy="148" r=".46" fill="#f0f"/>
<circle cx="128.9" cy="148" r=".46" fill="none" stroke="#f0f" stroke-width=".21"/>
<circle cx="238.7" cy="148" r=".47" fill="#f0f"/>
<circle cx="238.7" cy="148" r=".47" fill="none" stroke="#f0f" stroke-width=".21"/>
<circle cx="64.4" cy="28.6" r=".47" fill="#f0f"/>
<circle cx="64.4" cy="28.6" r=".47" fill="none" stroke="#f0f" stroke-width=".21"/>
<circle cx="64.4" cy="45.3" r=".46" fill="#f0f"/>
<circle cx="64.4" cy="45.3" r=".46" fill="none" stroke="#f0f" stroke-width=".21"/>
<circle cx="69.2" cy="50.1" r=".45" fill="#f0f"/>
<circle cx="69.2" cy="50.1" r=".45" fill="none" stroke="#f0f" stroke-width=".21"/>
<circle cx="54.9" cy="54.9" r=".45" fill="#f0f"/>
<circle cx="54.9" cy="54.9" r=".45" fill="none" stroke="#f0f" stroke-width=".21"/>
<circle cx="57.2" cy="59.6" r=".46" fill="#f0f"/>
<circle cx="57.2" cy="59.6" r=".46" fill="none" stroke="#f0f" stroke-width=".21"/>
<circle cx="59.6" cy="64.4" r=".47" fill="#f0f"/>
<circle cx="59.6" cy="64.4" r=".47" fill="none" stroke="#f0f" stroke-width=".21"/>
<circle cx="62" cy="69.2" r=".45" fill="#f0f"/>
<circle cx="62" cy="69.2" r=".45" fill="none" stroke="#f0f" stroke-width=".21"/>
<circle cx="59.7" cy="93.1" r=".46" fill="#f0f"/>
<circle cx="59.7" cy="93.1" r=".46" fill="none" stroke="#f0f" stroke-width=".21"/>
<circle cx="54.9" cy="93.1" r=".45" fill="#f0f"/>
<circle cx="54.9" cy="93.1" r=".45" fill="none" stroke="#f0f" stroke-width=".21"/>
<circle cx="57.2" cy="93.1" r=".45" fill="#f0f"/>
<circle cx="57.2" cy="93.1" r=".45" fill="none" stroke="#f0f" stroke-width=".21"/>
<g font-size="4.5">
<text x="47.8" y="13.4">JTAG &amp; UART Conn</text>
<text x="140.8" y="13.4">Spare IO'S Conn</text>
<text x="222" y="13.4">ON BOARD</text>
<text x="222" y="20.6">JTAG CONNECTOR</text>
<text x="229.2" y="70.7">PL UART</text>
<text x="128.9" y="120.9">SMA CONNECTORS</text>
</g>
<g font-size="3.1">
<text x="107.4" y="179.3">LAVANYA.B</text>
<text x="191" y="174.6">FALCONX ELECTRO TECHNOLOGIES PVT LTD</text>
<text x="198.4" y="179.3">Connectors - JTAG , SMA , Spare IO</text>
<text x="107.4" y="186.5">NARESH N</text>
<text x="107.4" y="191.3">NARESH N</text>
<text x="203.2" y="188.9">SP CARD</text>
</g>
<g font-size="2.6">
<text x="145.6" y="174.2">Date</text>
<text x="169.5" y="174.2">Signatue</text>
<text x="90.7" y="181.4">Designed by :</text>
<text x="90.7" y="186.2">Verified by :</text>
<text x="90.7" y="191">Aproved by :</text>
</g>
<g font-size="2.2">
<text x="75.9" y="35.3">8</text>
<text x="164.3" y="35.3">8</text>
<text x="235.9" y="35.3">1</text>
<text x="74.8" y="37.7">15</text>
<text x="75.9" y="40">7</text>
<text x="163.1" y="37.7">15</text>
<text x="164.3" y="40">7</text>
<text x="235.9" y="37.7">2</text>
<text x="235.9" y="40">3</text>
<text x="74.8" y="42.5">14</text>
<text x="74.8" y="47.2">13</text>
<text x="75.9" y="44.8">6</text>
<text x="163.1" y="42.5">14</text>
<text x="163.1" y="47.2">13</text>
<text x="164.3" y="44.8">6</text>
<text x="235.9" y="42.5">4</text>
<text x="235.9" y="44.8">5</text>
<text x="235.9" y="47.2">6</text>
<text x="74.8" y="52">12</text>
<text x="75.9" y="49.6">5</text>
<text x="163.1" y="52">12</text>
<text x="164.3" y="49.6">5</text>
<text x="74.8" y="56.8">11</text>
<text x="75.9" y="54.4">4</text>
<text x="75.9" y="59.2">3</text>
<text x="163.1" y="56.8">11</text>
<text x="164.3" y="54.4">4</text>
<text x="164.3" y="59.2">3</text>
<text x="74.8" y="61.6">10</text>
<text x="75.9" y="63.9">2</text>
<text x="163.1" y="61.6">10</text>
<text x="164.3" y="63.9">2</text>
<text x="75.9" y="66.3">9</text>
<text x="75.9" y="68.7">1</text>
<text x="164.3" y="66.3">9</text>
<text x="164.3" y="68.7">1</text>
<text x="242.8" y="75.9">1</text>
<text x="242.8" y="78.3">2</text>
<text x="242.8" y="80.6">3</text>
<text x="75.6" y="135.6">5</text>
<text x="125.8" y="138">5</text>
<text x="185.5" y="135.6">5</text>
<text x="235.6" y="138">5</text>
<text x="59.2" y="140.3">4</text>
<text x="75.6" y="140.3">2</text>
<text x="109.3" y="142.7">4</text>
<text x="125.8" y="142.7">2</text>
<text x="169" y="140.3">4</text>
<text x="185.5" y="140.3">2</text>
<text x="219.2" y="142.7">4</text>
<text x="235.6" y="142.7">2</text>
<text x="59.2" y="145.1">1</text>
<text x="75.6" y="145.1">3</text>
<text x="109.3" y="147.5">1</text>
<text x="125.8" y="147.5">3</text>
<text x="169" y="145.1">1</text>
<text x="185.5" y="145.1">3</text>
<text x="219.2" y="147.5">1</text>
<text x="235.6" y="147.5">3</text>
</g>
<g font-size="2.1">
<text x="60.9" y="23.2">PL_3V3</text>
<text x="223.2" y="27.9">PL_3V3</text>
<text x="41.8" y="85.3">PL_3V3</text>
<text x="191" y="178.6">Title</text>
<text x="191" y="185.8">Size</text>
<text x="200.5" y="185.8">Document Number</text>
<text x="269.8" y="185.8">Rev</text>
<text x="193.4" y="188.2">A4</text>
<text x="272.2" y="188.2">1.0</text>
<text x="191" y="193">Date:</text>
<text x="203.4" y="193">Tuesday, June 20, 2023</text>
<text x="238.8" y="193">Sheet</text>
<text x="250.7" y="193">7</text>
<text x="257.9" y="193">of</text>
<text x="265" y="193">50</text>
</g>
<g font-size="2.1" fill="#000080">
<text x="47.8" y="28.2">C1074</text>
<text x="57.3" y="28.2">0.1UF</text>
<text x="78.8" y="30.6">P1</text>
<text x="167.1" y="30.6">P5</text>
<text x="195.7" y="30.6">C1075</text>
<text x="205.3" y="30.6">0.1UF</text>
<text x="238.8" y="30.6">J56</text>
<text x="231.6" y="52.1">2.54MM BERGE(61300611121)</text>
<text x="66.8" y="75.9">CONNECTOR DB15(FEMALE_ID15S33E4GV00LF)</text>
<text x="143.3" y="75.9">CONNECTOR DB15 (Male_LD15P33E4GV00LF)</text>
<text x="236.3" y="73.6">J57</text>
<text x="54.5" y="80.9" transform="rotate(-90 54.5 80.9)">4.7K</text>
<text x="56.9" y="80.9" transform="rotate(-90 56.9 80.9)">4.7K</text>
<text x="59.3" y="80.9" transform="rotate(-90 59.3 80.9)">4.7K</text>
<text x="61.7" y="80.9" transform="rotate(-90 61.7 80.9)">4.7K</text>
<text x="224.4" y="85.5">2.54MM BERGE(61300311121)</text>
<text x="54.5" y="92.4" transform="rotate(-90 54.5 92.4)">R1130</text>
<text x="56.9" y="92.4" transform="rotate(-90 56.9 92.4)">R1131</text>
<text x="59.3" y="92.4" transform="rotate(-90 59.3 92.4)">R1132</text>
<text x="61.7" y="92.4" transform="rotate(-90 61.7 92.4)">R1133</text>
<text x="65.7" y="133">J47</text>
<text x="115.8" y="135.4">J48</text>
<text x="175.5" y="133">J58</text>
<text x="225.6" y="135.4">J59</text>
<text x="52.5" y="149.9">RF2-49B-T-00-50-G-HDW</text>
<text x="162.3" y="149.9">RF2-49B-T-00-50-G-HDW</text>
<text x="105" y="152.4">RF2-49B-T-00-50-G-HDW</text>
<text x="212.5" y="152.4">RF2-49B-T-00-50-G-HDW</text>
</g>
<g font-size="2.1" fill="#f00">
<text x="31.7" y="41.1">PL_RS232_TX</text>
<text x="32" y="36.3">PL_RS232_RX</text>
<text x="132.5" y="36.3">LVDS_OUT_N</text>
<text x="132.5" y="41.1">LVDS_OUT_P</text>
<text x="206.3" y="36.3">TMS_CON</text>
<text x="206.3" y="38.7">TDI_CON</text>
<text x="206.3" y="41.1">TDO_CON</text>
<text x="34.1" y="43.5">SPR_OUT_5</text>
<text x="134.9" y="43.5">SPR_OUT_3</text>
<text x="135.6" y="45.8">LVDS_IN_N</text>
<text x="206.3" y="43.5">TCK_CON</text>
<text x="34.1" y="48.3">SPR_OUT_4</text>
<text x="36.7" y="53">SPR_IN_5</text>
<text x="134.9" y="48.3">SPR_OUT_2</text>
<text x="134.9" y="53">SPR_OUT_1</text>
<text x="135.1" y="50.6">LVDS_IN_P</text>
<text x="36.7" y="55.4">TCK_CON</text>
<text x="36.7" y="57.8">SPR_IN_4</text>
<text x="134.7" y="57.8">SPR_IN_3</text>
<text x="134.9" y="55.4">RS422_TX_N</text>
<text x="35.8" y="62.6">PS MODE_1</text>
<text x="36.7" y="60.2">TDO_CON</text>
<text x="36.7" y="65">TDI_CON</text>
<text x="134.4" y="65">RS422_RX_N</text>
<text x="134.7" y="62.6">SPR_IN_2</text>
<text x="135.1" y="60.2">RS422_TX_P</text>
<text x="36.7" y="69.7">TMS_CON</text>
<text x="134.7" y="67.4">SPR_IN_1</text>
<text x="134.7" y="69.7">RS422_RX_P</text>
<text x="255.4" y="76.9">PL_UART_TX</text>
<text x="255.4" y="79.3">PL_UART_RX</text>
<text x="38.9" y="146.1">PRT1_SMA</text>
<text x="89" y="148.5">PRT2_SMA</text>
<text x="148.7" y="146.1">REF_5MHz</text>
<text x="198.9" y="148.5">REF_100MHz</text>
</g>
<g font-size="1.7">
<text x="29.8" y="1.8">5</text>
<text x="84.7" y="1.8">4</text>
<text x="139.5" y="1.8">3</text>
<text x="194.4" y="1.8">2</text>
<text x="249.3" y="1.8">1</text>
<text x=".6" y="27.9">D</text>
<text x="277.3" y="27.9">D</text>
<text x=".6" y="76">C</text>
<text x="277.3" y="76">C</text>
<text x=".6" y="124.2">B</text>
<text x="277.3" y="124.2">B</text>
<text x=".6" y="172.3">A</text>
<text x="277.3" y="172.3">A</text>
<text x="29.8" y="196.6">5</text>
<text x="84.7" y="196.6">4</text>
<text x="139.5" y="196.6">3</text>
<text x="194.4" y="196.6">2</text>
<text x="249.3" y="196.6">1</text>
</g>
</svg>
